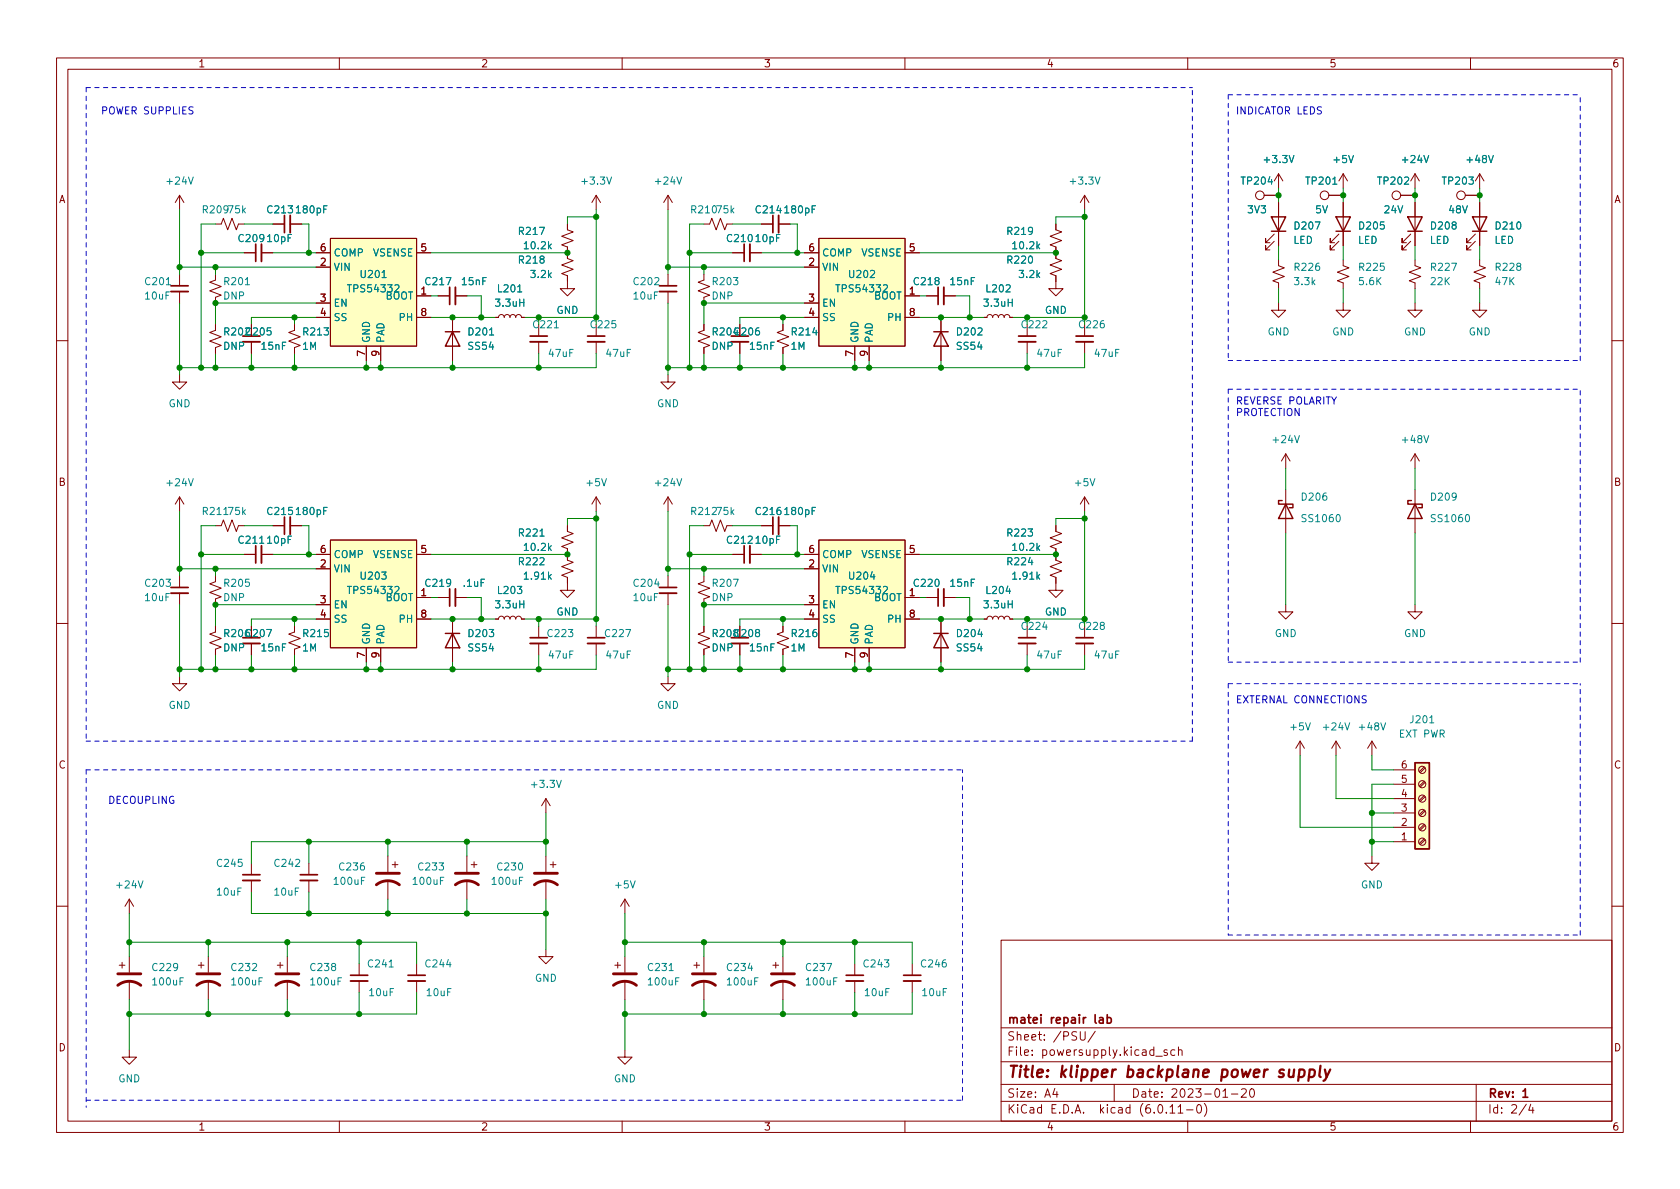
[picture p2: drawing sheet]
<svg xmlns="http://www.w3.org/2000/svg" width="297mm" height="210mm" viewBox="0 0 297 210" stroke-linecap="round" stroke-linejoin="round" font-family="sans-serif">
<g fill="none" stroke="#840000" stroke-width=".18">
<path d="M10 10.2h277v190.1h-277zM12 12.2h273v186.1h-273zM60 10.2v2M110 10.2v2M160 10.2v2M210 10.2v2M260 10.2v2M31.7 34.5v2.6M31.7 34.5l-.7 1.3M31.7 34.5l.8 1.3M38.1 39.6h1l.4-1 .8 2 .7-2 .8 2 .4-1h1M48.3 39.6h2"/>
<path d="M51.3 39.6h2M100.3 39.6v1l1 .4-2 .8 2 .7-2 .8 1 .4v2l1 .4-2 .8 2 .7-2 .8 1 .4v2.2h-1.2l1.2 1.3 1.3-1.3h-1.3M105.4 34.5v2.6M105.4 34.5l-.8 1.3M105.4 34.5l.8 1.3M118.1 34.5v2.6M118.1 34.5l-.8 1.3M118.1 34.5l.8 1.3M124.5 39.6h1l.4-1 .7 2 .8-2 .7 2 .4-1h1M134.6 39.6h2.1M137.7 39.6h2M186.7 39.6v1l1 .4-2 .8 2 .7-2 .8 1 .4v2l1 .4-2 .8 2 .7-2 .8 1 .4v2.2h-1.3l1.3 1.3 1.3-1.3h-1.3"/>
<path d="M191.8 34.5l-.8 1.3M191.8 34.5v2.6M191.8 34.5l.7 1.3M223.5 34.5h2.6M226.1 30.7l-.8 1.3M226.1 30.7v2.6M226.1 35.8v7.6M226.1 30.7l.7 1.3M234.9 34.5h2.6M237.5 30.7l-.8 1.3M237.5 30.7v2.6M237.5 35.8v7.6"/>
<path d="M237.5 30.7l.8 1.3M247.6 34.5h2.6M250.2 30.7l-.8 1.3M250.2 30.7v2.6M250.2 35.8v7.6M250.2 30.7l.8 1.3M259.1 34.5h2.5M261.6 30.7v2.6M261.6 35.8v7.6M261.6 30.7l-.7 1.3M261.6 30.7l.8 1.3M31.7 48.5v2"/>
<path d="M31.7 51.6v2M38.1 57.4v1l-1 .4 2 .8-2 .7 2 .8-1 .4v1M38.1 48.5v1l-1 .4 2 .8-2 .7 2 .8-1 .4v1M43.2 44.7h2M44.4 57.4v2M46.2 44.7h2.1M52.1 57.4v1l-1 .4 2 .8-2 .7 2 .8-1 .4v1M55.9 56.1h2.5M55.9 44.7h2.5M55.9 47.2h2.5M55.9 53.6h2.5M58.4 42.2h15.3v19h-15.3z"/>
<path d="M73.7 56.1h2.5M73.7 44.7h2.5M73.7 52.3h2.5M77.5 52.3h2M80 56.1v7.6M80.5 52.3h2M87.6 56.1h.5l.2-.3 .3-.2 .4 .2 .2 .3 .1-.3 .3-.2 .4 .1 .2 .4 .2-.4 .4-.1 .3 .2 .1 .3 .1-.3 .4-.2 .4 .2 .1 .3h.5M95.2 57.4v2M105.4 57.4v2M118.1 48.5v2M118.1 51.6v2M124.5 48.5v1l-1.1 .4 2.1 .8-2.1 .7 2.1 .8-1 .4v1"/>
<path d="M124.5 57.4v1l-1.1 .4 2.1 .8-2.1 .7 2.1 .8-1 .4v1M129.5 44.7h2.1M130.8 57.4v2M132.6 44.7h2M138.4 57.4v1l-1 .4 2 .8-2 .7 2 .8-1 .4v1M142.2 56.1h2.6M142.2 44.7h2.6M142.2 47.2h2.6M142.2 53.6h2.6M144.8 42.2h15.2v19h-15.2zM160 56.1h2.6M160 44.7h2.6"/>
<path d="M160 52.3h2.6M163.8 52.3h2.1M166.4 56.1v7.6M166.9 52.3h2M174 56.1h.5l.1-.3 .4-.2 .4 .2 .1 .3 .1-.3 .3-.2 .4 .1 .2 .4 .2-.4 .5-.1 .2 .2 .1 .3 .2-.3 .4-.2 .3 .2 .2 .3h.5M181.6 57.4v2M191.8 57.4v2M225.3 42.7l-1.5 1.5v-.8v.8h.7M225.3 41.4l-1.5 1.5v-.7v.7h.7M226.1 46v1l1 .4-2.1 .7 2.1 .8-2.1 .8 1.1 .3v1M226.1 53.6v1.3h1.2l-1.2 1.2-1.3-1.2h1.3M236.7 42.7l-1.5 1.5v-.8v.8h.8"/>
<path d="M236.7 41.4l-1.5 1.5v-.7v.7h.8M237.5 46v1l1 .4-2 .7 2 .8-2 .8 1 .3v1M237.5 53.6v1.3h1.3l-1.3 1.2-1.3-1.2h1.3M249.4 42.7l-1.5 1.5v-.8v.8h.8M249.4 41.4l-1.5 1.5v-.7v.7h.8M250.2 53.6v1.3h1.3l-1.3 1.2-1.3-1.2h1.3M250.2 46v1l1 .4-2 .7 2 .8-2 .8 1 .3v1M260.9 42.7l-1.6 1.5v-.8v.8h.8M260.9 41.4l-1.6 1.5v-.7v.7h.8M261.6 46v1l1 .4-2 .7 2 .8-2 .8 1 .3v1M261.6 53.6v1.3h1.3l-1.3 1.2-1.3-1.2h1.3M10 60.2h2"/>
<path d="M31.7 66.3v1.3h1.3l-1.3 1.2-1.2-1.2h1.2M44.4 60.4v2.1M64.8 61.2v2.5M67.3 61.2v2.5M95.2 60.4v2.1M105.4 60.4v2.1M118.1 66.3v1.3h1.3l-1.3 1.2-1.3-1.2h1.3M130.8 60.4v2.1M151.1 61.2v2.5M153.7 61.2v2.5M181.6 60.4v2.1M191.8 60.4v2.1"/>
<path d="M285 60.2h2M31.7 87.9v2.5M31.7 87.9l-.7 1.2M31.7 87.9l.8 1.2M38.1 93h1l.4-1.1 .8 2.1 .7-2.1 .8 2.1 .4-1h1M43.2 98h2M46.2 98h2.1M48.3 93h2M51.3 93h2M55.9 98h2.5M58.4 95.5h15.3v19h-15.3zM73.7 98h2.5"/>
<path d="M100.3 93v1l1 .4-2 .7 2 .8-2 .7 1 .4v2.1l1 .3-2 .8 2 .8-2 .7 1 .4v2.3h-1.2l1.2 1.3 1.3-1.3h-1.3M105.4 87.9v2.5M105.4 87.9l-.8 1.2M105.4 87.9l.8 1.2M118.1 87.9v2.5M118.1 87.9l-.8 1.2M118.1 87.9l.8 1.2M124.5 93h1l.4-1.1 .7 2.1 .8-2.1 .7 2.1 .4-1h1M129.5 98h2.1M132.6 98h2M134.6 93h2.1M137.7 93h2"/>
<path d="M142.2 98h2.6M144.8 95.5h15.2v19h-15.2zM160 98h2.6M186.7 93v1l1 .4-2 .7 2 .8-2 .7 1 .4v2.1l1 .3-2 .8 2 .8-2 .7 1 .4v2.3h-1.3l1.3 1.3 1.3-1.3h-1.3M191.8 87.9v2.5M191.8 87.9l-.8 1.2M191.8 87.9l.7 1.2M227.3 80.3l-.7 1.2M227.3 80.3v2.5M227.3 86.6v7.6M227.3 80.3l.8 1.2M250.2 80.3v2.5"/>
<path d="M250.2 86.6v7.6M250.2 80.3l-.8 1.2M250.2 80.3l.8 1.2M10 110.2h2M31.7 119.6v1.3h1.3l-1.3 1.3-1.2-1.3h1.2M31.7 101.8v2.1M31.7 104.9v2M38.1 101.8v1.1l-1 .3 2 .8-2 .8 2 .7-1 .4v1M38.1 110.7v1.1l-1 .3 2 .8-2 .8 2 .7-1 .4v1M44.4 110.7v2.1M44.4 113.8v2M52.1 110.7v1.1l-1 .3 2 .8-2 .8 2 .7-1 .4v1"/>
<path d="M55.9 100.6h2.5M55.9 106.9h2.5M55.9 109.5h2.5M64.8 114.5v2.6M67.3 114.5v2.6M73.7 105.7h2.5M73.7 109.5h2.5M77.5 105.7h2M80 109.5v7.6M80.5 105.7h2M87.6 109.5h.5l.2-.4 .3-.1 .4 .1 .2 .4 .1-.4 .3-.1 .4 .1 .2 .4 .2-.4 .4-.1 .3 .1 .1 .4 .1-.4 .4-.1 .4 .1 .1 .4h.5M95.2 110.7v2.1"/>
<path d="M95.2 113.8v2M105.4 110.7v2.1M105.4 113.8v2M118.1 119.6v1.3h1.3l-1.3 1.3-1.3-1.3h1.3M118.1 101.8v2.1M118.1 104.9v2M124.5 110.7v1.1l-1.1 .3 2.1 .8-2.1 .8 2.1 .7-1 .4v1M124.5 101.8v1.1l-1.1 .3 2.1 .8-2.1 .8 2.1 .7-1 .4v1M130.8 110.7v2.1M130.8 113.8v2M138.4 110.7v1.1l-1 .3 2 .8-2 .8 2 .7-1 .4v1M142.2 100.6h2.6"/>
<path d="M142.2 106.9h2.6M142.2 109.5h2.6M151.1 114.5v2.6M153.7 114.5v2.6M160 105.7h2.6M160 109.5h2.6M163.8 105.7h2.1M166.4 109.5v7.6M166.9 105.7h2M174 109.5h.5l.1-.4 .4-.1 .4 .1 .1 .4 .1-.4 .3-.1 .4 .1 .2 .4 .2-.4 .5-.1 .2 .1 .1 .4 .2-.4 .4-.1 .3 .1 .2 .4h.5M181.6 110.7v2.1M181.6 113.8v2"/>
<path d="M191.8 110.7v2.1M191.8 113.8v2M227.3 106.9v1.3h1.3l-1.3 1.3-1.2-1.3h1.2M250.2 106.9v1.3h1.3l-1.3 1.3-1.3-1.3h1.3M285 110.2h2M229.9 131.1l-.8 1.2M229.9 131.1v2.5M229.9 131.1l.7 1.2M236.2 131.1l-.7 1.2M236.2 131.1v2.5M236.2 131.1l.8 1.2M242.6 131.1l-.8 1.2"/>
<path d="M242.6 131.1v2.5M242.6 131.1l.7 1.2M246.4 138.7h3.8M246.4 136.1h3.8M251.8 135.6l-.9 .9M251.8 138.2l-.9 .8M252 135.8l-.9 .8M252 138.3l-.9 .9M22.9 159v2.5M22.9 159l-.8 1.3M22.9 159l.7 1.3M44.4 152.6v2.1"/>
<path d="M44.4 155.7v2M54.6 152.6v2.1M54.6 155.7v2M68.6 151.4v2.8M68.6 155.7v3.3M69.3 152.9h1.1M69.8 152.4v1M82.5 151.4v2.8M82.5 155.7v3.3M83.3 152.9h1M83.8 152.4v1M96.5 141.2l.8 1.3"/>
<path d="M96.5 141.2v2.6M96.5 151.4v2.8M96.5 155.7v3.3M96.5 141.2l-.7 1.3M97.3 152.9h1M97.8 152.4v1M110.5 159l-.8 1.3M110.5 159v2.5M110.5 159l.8 1.3M242.6 151.4v1.2h1.2l-1.2 1.3-1.3-1.3h1.3M246.4 148.8h3.8M246.4 146.3h3.8"/>
<path d="M246.4 143.8h3.8M246.4 141.2h3.8M251.8 140.7l-.9 .8M251.8 143.3l-.9 .8M251.8 145.8l-.9 .8M251.8 148.3l-.9 .9M252 140.9l-.9 .8M252 143.4l-.9 .9M252 146l-.9 .8M252 148.5l-.9 .8M10 160.2h2M21.1 170.7h1"/>
<path d="M21.6 170.2v1M22.9 169.2v2.8M22.9 173.5v3.3M35.1 170.7h1M35.6 170.2v1M36.8 169.2v2.8M36.8 173.5v3.3M49 170.7h1M49.5 170.2v1M50.8 169.2v2.8M50.8 173.5v3.3M63.5 170.4v2.1"/>
<path d="M63.5 173.5v2M73.7 170.4v2.1M73.7 173.5v2M96.5 167.9v1.3h-1.3l1.3 1.2 1.3-1.2h-1.3M108.7 170.7h1M109.2 170.2v1M110.5 169.2v2.8M110.5 173.5v3.3M122.7 170.7h1M123.2 170.2v1M124.5 169.2v2.8M124.5 173.5v3.3"/>
<path d="M136.7 170.7h1M137.2 170.2v1M138.4 169.2v2.8M138.4 173.5v3.3M151.1 170.4v2.1M151.1 173.5v2M161.3 170.4v2.1M161.3 173.5v2M177 166.3h108v32h-108zM285 160.2h2M22.9 185.7v1.2h1.2l-1.2 1.3-1.3-1.3h1.3M60 198.3v2"/>
<path d="M110 198.3v2M110.5 185.7v1.2h1.3l-1.3 1.3-1.3-1.3h1.3M160 198.3v2M177 194.8h108M177 191.8h108M177 187.8h108M177 181.8h108M182.5 186.5v.1M182.5 185.7v.1M184.6 183.8v.1M184.6 183v.1M193.6 182.4l-1.2 1.9"/>
<path d="M197 191.8v3M207.7 185.7l-.4-.1-.3 .3v.4l.1 .3h.6M208.4 185.8l.2-.2 .3 .1 .1 .9M208.4 185.1v1.5M210 198.3v2M211.8 195.4l.1-.1a.81 .81 0 0 1 .6 .7 .81 .81 0 0 1-.3 .8h-.1a.81 .81 0 0 1-.6-.6 .81 .81 0 0 1 .3-.8zM212.9 195.1a1.72 1.72 0 0 1 0 2.3M217.7 193.5h1.2M219.5 192.7l.6-.2 .2 .2 .1 .3-1 1h1M221.1 192.7l.2-.2a.81 .81 0 0 1 .6 .7 .81 .81 0 0 1-.3 .8h-.2a.81 .81 0 0 1-.3-1.3zM260 198.3v2M261 191.8v6.5"/>
<path d="M270.6 195.3l-.3 1h.9M271 195.8v1"/>
<circle cx="222.8" cy="34.5" r=".76"/>
<circle cx="234.2" cy="34.5" r=".76"/>
<circle cx="246.9" cy="34.5" r=".76"/>
<circle cx="258.3" cy="34.5" r=".76"/>
<circle cx="251.5" cy="136.1" r=".63"/>
<circle cx="251.5" cy="138.7" r=".63"/>
<circle cx="251.5" cy="141.2" r=".63"/>
<circle cx="251.5" cy="148.8" r=".63"/>
<circle cx="251.5" cy="143.8" r=".63"/>
<circle cx="251.5" cy="146.3" r=".63"/>
</g>
<path d="M227 189.2a.49 .49 0 0 0-.8 .3l.1 .2 .6 .2 .1 .2-.1 .3-.2 .1-.6-.1" fill="none" stroke="#840000" stroke-width=".4"/>
<g fill="none" stroke="#840000" stroke-width=".3">
<path d="M50.3 38.1v3M136.7 38.1v3M30.2 50.5h3.1M42.9 59.4h3.1M45.2 43.2v3M79.5 50.8v3M93.7 59.4h3.1M103.9 59.4h3M116.6 50.5h3M129.3 59.4h3M131.6 43.2v3M165.9 50.8v3"/>
<path d="M180.1 59.4h3M190.2 59.4h3.1M45.2 96.5v3.1M50.3 91.4v3.1M131.6 96.5v3.1M136.7 91.4v3.1M30.2 103.9h3.1M42.9 112.8h3.1M79.5 104.1v3.1M93.7 112.8h3.1M103.9 112.8h3M116.6 103.9h3"/>
<path d="M129.3 112.8h3M165.9 104.1v3.1M180.1 112.8h3M190.2 112.8h3.1M42.9 154.7h3.1M53.1 154.7h3M62 172.5h3M72.1 172.5h3.1M149.6 172.5h3.1M159.8 172.5h3M184.1 179.4v.2M184.1 179.9v1"/>
</g>
<g fill="none" stroke="#008484" stroke-width=".18">
<path d="M33.3 31.3l.4 1.3 .5-1.3M57.8 36.4h-.6v1.3M107.3 31.3l.4 1.3 .4-1.3M119.7 31.3l.4 1.3 .4-1.3M137.7 36.3l-.3 .9h.7M144.2 36.4h-.6v1.3M193.6 31.3l.5 1.3 .4-1.3M227.9 27.5l.5 1.3 .4-1.3M232.5 39.2h.9l-.5 1.3M235.6 32.6h.8M238.5 27.5l.4 1.3 .4-1.3M251.8 27.5l.4 1.3 .4-1.3"/>
<path d="M263.2 27.5l.4 1.3 .4-1.3M29.4 50.4h.7M43.4 50.4h.7M67.6 49.1h.7M69.8 50.5l.5-.1 .2 .3-.7 .9h.7M78.9 49.1h.8l-.5 1.3M86.6 59.2h.7M91.5 51.6h.8M91.9 53.5h.7M92.6 52.9v1.3M95.4 40.2h.9l-.6 1.3M97.1 43.5l.4 .5"/>
<path d="M97.5 43.2l-.5 .4M98 58h.7M144 57.9l-.3 .9h.8M153.9 47.9l.5-.1 .2 .4-.7 .9h.7M156.2 50.5l.5-.1 .2 .3-.8 .9h.8M177.9 50.5l.5-.1 .2 .3-.8 .9h.8M178.3 53.5h.7M179 52.9v1.3M183.5 43.5l.3 .5M183.8 43.2l-.5 .4M256.7 46.5h.8l-.5 1.3M228.9 77l.4 1.3 .4-1.3"/>
<path d="M251.8 77l.4 1.3 .4-1.3M33.3 84.6l.4 1.3 .5-1.3M45.9 96.1h.7M57.8 89.7h-.6v1.3M95.5 94.8h.7M97.1 96.9l.4 .4M97.5 96.5l-.5 .5M106.4 84.6l.4 1.3 .4-1.3M119.7 84.6l.4 1.3 .4-1.3M144.2 89.7h-.6v1.3M182.1 98.6l-.3 .9h.8M183.5 96.9l.3 .4"/>
<path d="M183.8 96.5l-.5 .5M192.7 84.6l.5 1.3 .4-1.3M236.4 91.1l.1-.1a.68 .68 0 0 1 .5 .6 .68 .68 0 0 1-.5 .7l-.1-.2-.2-.3zM259.2 91.1l.2-.1a.68 .68 0 0 1 .4 .6 .68 .68 0 0 1-.4 .7l-.2-.2-.1-.3zM47.2 111.3h.8l-.5 1.3M67.5 101.2h.8l-.4 .4 .3 .2v.5l-.2 .1-.5-.1M69.8 103.8l.5-.1 .2 .4-.7 .9h.7M91.9 106.8h.7M92.6 106.2v1.3M97.1 101.9l.4 .5M97.5 101.6l-.5 .5M110.7 111.3h.8l-.5 1.3"/>
<path d="M116.1 102.4l-.3 .9h.8M129.7 102.4h.8l-.5 1.3M154.2 101.1l-.3 .9h.8M156.2 103.8l.5-.1 .2 .4-.8 .9h.8M173.2 111.3l-.3 .9h.8M178.2 103.6l-.3 .9h.8M178.3 106.8h.7M179 106.2v1.3M183.5 101.9l.3 .5M183.8 101.6l-.5 .5M184.7 110l-.3 .9h.8M98.4 138l.4 1.3 .4-1.3"/>
<path d="M230.8 127.8l.5 1.3 .4-1.3M237.8 127.8l.4 1.3 .4-1.3M244.1 127.8l.5 1.3 .4-1.3M252.8 127.8h.7M24.4 155.8l.5 1.2 .4-1.2M64.5 155.1h-.6v1.3M78.5 155.1h-.6v1.3M92.4 155.1h-.6v1.3M111.5 155.8l.4 1.2 .4-1.2M32.4 172.9h-.6v1.3M46.4 172.9h-.6v1.3M60.4 172.9h-.6v1.3"/>
<path d="M68.8 171h.7M79.3 169.7l-.3 .9h.7M118.3 171.6h.7M120.1 172.9h-.6v1.3M132.6 170.3l-.3 .9h.8M134 172.9h-.6v1.3M146.2 170.4h.8l-.5 1.2M148 172.9h-.6v1.3"/>
</g>
<g fill="none" stroke="#840000" stroke-width=".33">
<path d="M51.3 38.1v3M137.7 38.1v3M30.2 51.6h3.1M46.2 43.2v3M80.5 50.8v3M116.6 51.6h3M132.6 43.2v3M166.9 50.8v3M42.9 60.4h3.1M93.7 60.4h3.1M103.9 60.4h3M129.3 60.4h3"/>
<path d="M180.1 60.4h3M190.2 60.4h3.1M46.2 96.5v3.1M51.3 91.4v3.1M132.6 96.5v3.1M137.7 91.4v3.1M30.2 104.9h3.1M42.9 113.8h3.1M80.5 104.1v3.1M93.7 113.8h3.1M103.9 113.8h3M116.6 104.9h3"/>
<path d="M129.3 113.8h3M166.9 104.1v3.1M180.1 113.8h3M190.2 113.8h3.1M42.9 155.7h3.1M53.1 155.7h3M62 173.5h3M72.1 173.5h3.1M149.6 173.5h3.1M159.8 173.5h3"/>
</g>
<g fill="none" stroke="#840000" stroke-width=".25">
<path d="M224.8 38.3h2.5l-1.2 2.6zM236.2 38.3h2.6l-1.3 2.6zM248.9 38.3h2.6l-1.3 2.6zM260.3 38.3h2.6l-1.3 2.6zM78.7 58.7h2.6M80 58.7l1.3 2.5h-2.6zM165.1 58.7h2.5M166.4 58.7l1.2 2.5h-2.5zM224.8 40.9h2.5M236.2 40.9h2.6M248.9 40.9h2.6M260.3 40.9h2.6"/>
<path d="M226.7 88.5h-.6v.6h2.5v.7h-.6M227.3 89.1l1.3 2.6h-2.5zM249.6 88.5h-.7v.6h2.6v.7h-.7M250.2 89.1l1.3 2.6h-2.6zM78.7 112h2.6M80 112l1.3 2.5h-2.6zM165.1 112h2.5M166.4 112l1.2 2.5h-2.5zM250.2 134.9h2.5v15.2h-2.5z"/>
</g>
<g fill="none" stroke="#840000" stroke-width=".51">
<path d="M66.5 156.5a3.3 3.3 0 0 1 4.1 0M66.5 154.4h4.1M80.5 156.5a3.3 3.3 0 0 1 4.1 0M80.5 154.4h4.1M94.5 156.5a3.3 3.3 0 0 1 4.1 0M94.5 154.4h4.1M20.8 174.2a3.3 3.3 0 0 1 4.1 0M20.8 172.2h4.1M34.8 174.2a3.3 3.3 0 0 1 4.1 0M34.8 172.2h4.1M48.8 174.2a3.3 3.3 0 0 1 4 0M48.8 172.2h4"/>
<path d="M108.5 174.2a3.3 3.3 0 0 1 4 0M108.5 172.2h4M122.4 174.2a3.3 3.3 0 0 1 4.1 0M122.4 172.2h4.1M136.4 174.2a3.3 3.3 0 0 1 4.1 0M136.4 172.2h4.1"/>
</g>
<g fill="#ffffc2" stroke="#ffffc2" stroke-width=".18">
<path d="M250.2 134.9h2.5v15.2h-2.5z"/>
<path d="M144.8 95.5h15.2v19h-15.2z"/>
<path d="M144.8 42.2h15.2v19h-15.2z"/>
<path d="M58.4 95.5h15.3v19h-15.3z"/>
<path d="M58.4 42.2h15.3v19h-15.3z"/>
</g>
<g fill="none" stroke="#0000c2" stroke-width=".18" stroke-dasharray=".8 .8">
<path d="M15.2 15.5v115.6M15.2 15.5h195.6M217.2 16.8h62.2M217.2 16.8v46.9M217.2 68.8h62.2M217.2 68.8v48.3M217.2 63.7h62.2M279.4 63.7v-46.9M217.2 117.1h62.2M279.4 117.1v-48.3M15.2 136.1v59.7M15.2 136.1h155"/>
<path d="M15.2 131.1h195.6M210.8 131.1v-115.6M217.2 120.9h62.2M217.2 120.9v44.4M217.2 165.3h62.2M279.4 165.3v-44.4M15.2 194.6h155M170.2 194.6v-58.5"/>
</g>
<g fill="none" stroke="#008400" stroke-width=".18">
<path d="M31.7 37.1v11.4M38.1 39.6h-2.5v25.4M43.2 39.6h5.1M53.3 39.6h1.3v5.1M105.4 37.1v20.3M105.4 38.3h-5.1v1.3M118.1 37.1v11.4M124.5 39.6h-2.6v25.4M129.5 39.6h5.1M139.7 39.6h1.3v5.1M191.8 37.1v20.3M191.8 38.3h-5.1v1.3"/>
<path d="M226.1 33.3v2.5M237.5 33.3v2.5M250.2 33.3v2.5M261.6 33.3v2.5M31.7 53.6v12.7M31.7 47.2h24.2M35.6 44.7h7.6M38.1 47.2v1.3M48.3 44.7h7.6M52.1 56.1v1.3M55.9 56.1h-11.5v1.3M55.9 53.6h-17.8v3.8"/>
<path d="M76.2 56.1h11.4M76.2 52.3h1.3M76.2 44.7h24.1M82.5 52.3h2.6v3.8M92.7 56.1h12.7M95.2 56.1v1.3M118.1 53.6v12.7M118.1 47.2h24.1M121.9 44.7h7.6M124.5 47.2v1.3M134.6 44.7h7.6M138.4 56.1v1.3"/>
<path d="M142.2 53.6h-17.7v3.8M142.2 56.1h-11.4v1.3M162.6 56.1h11.4M162.6 52.3h1.2M162.6 44.7h24.1M168.9 52.3h2.5v3.8M179.1 56.1h12.7M181.6 56.1v1.3M226.1 43.4v2.6M226.1 51v2.6M237.5 43.4v2.6M237.5 51v2.6"/>
<path d="M250.2 43.4v2.6M250.2 51v2.6M261.6 43.4v2.6M261.6 51v2.6M38.1 62.5v2.5M44.4 62.5v2.5M52.1 62.5v2.5M64.8 63.7v1.3M67.3 63.7v1.3M80 63.7v1.3M95.2 62.5v2.5M105.4 62.5v2.5h-73.7"/>
<path d="M124.5 62.5v2.5M130.8 62.5v2.5M138.4 62.5v2.5M151.1 63.7v1.3M153.7 63.7v1.3M166.4 63.7v1.3M181.6 62.5v2.5M191.8 62.5v2.5h-73.7M31.7 90.4v11.4M35.6 98h7.6M38.1 93h-2.5v25.4M43.2 93h5.1"/>
<path d="M48.3 98h7.6M53.3 93h1.3v5M76.2 98h24.1M105.4 90.4v20.3M105.4 91.7h-5.1v1.3M118.1 90.4v11.4M121.9 98h7.6M124.5 93h-2.6v25.4M129.5 93h5.1M134.6 98h7.6M139.7 93h1.3v5M162.6 98h24.1"/>
<path d="M191.8 90.4v20.3M191.8 91.7h-5.1v1.3M227.3 82.8v3.8M227.3 94.2v12.7M250.2 82.8v3.8M250.2 94.2v12.7M31.7 100.6h24.2M31.7 106.9v12.7M38.1 100.6v1.2M38.1 115.8v2.6M44.4 115.8v2.6M52.1 109.5v1.2"/>
<path d="M52.1 115.8v2.6M55.9 109.5h-11.5v1.2M55.9 106.9h-17.8v3.8M64.8 117.1v1.3M67.3 117.1v1.3M76.2 109.5h11.4M76.2 105.7h1.3M80 117.1v1.3M82.5 105.7h2.6v3.8M92.7 109.5h12.7M95.2 109.5v1.2M95.2 115.8v2.6"/>
<path d="M105.4 115.8v2.6h-73.7M118.1 100.6h24.1M118.1 106.9v12.7M124.5 100.6v1.2M124.5 115.8v2.6M130.8 115.8v2.6M138.4 109.5v1.2M138.4 115.8v2.6M142.2 109.5h-11.4v1.2M142.2 106.9h-17.7v3.8M151.1 117.1v1.3M153.7 117.1v1.3"/>
<path d="M162.6 109.5h11.4M162.6 105.7h1.2M166.4 117.1v1.3M168.9 105.7h2.5v3.8M179.1 109.5h12.7M181.6 109.5v1.2M181.6 115.8v2.6M191.8 115.8v2.6h-73.7M229.9 133.6v12.7h16.5M236.2 133.6v7.6h10.2M242.6 133.6v2.5h3.8M246.4 138.7h-3.8v12.7"/>
<path d="M44.4 157.7v3.8h52.1M54.6 148.8v3.8M54.6 157.7v3.8M68.6 148.8v2.6M68.6 159v2.5M82.5 148.8v2.6M82.5 159v2.5M96.5 148.8h-52.1v3.8M96.5 143.8v7.6M96.5 159v8.9M242.6 148.8h3.8M242.6 143.8h3.8"/>
<path d="M22.9 166.6h50.8v3.8M22.9 161.5v7.7M22.9 176.8v8.9M36.8 166.6v2.6M36.8 176.8v2.5M50.8 166.6v2.6M50.8 176.8v2.5M63.5 166.6v3.8M63.5 175.5v3.8M73.7 175.5v3.8h-50.8M110.5 166.6h50.8v3.8M110.5 161.5v7.7"/>
<path d="M110.5 176.8v8.9M124.5 166.6v2.6M124.5 176.8v2.5M138.4 166.6v2.6M138.4 176.8v2.5M151.1 166.6v3.8M151.1 175.5v3.8M161.3 175.5v3.8h-50.8"/>
</g>
<g fill="#008400" stroke="#008400" stroke-width=".18">
<circle cx="35.6" cy="98" r=".46"/>
<circle cx="64.8" cy="65" r=".46"/>
<circle cx="67.3" cy="65" r=".46"/>
<circle cx="54.6" cy="98" r=".46"/>
<circle cx="124.5" cy="100.6" r=".46"/>
<circle cx="124.5" cy="106.9" r=".46"/>
<circle cx="121.9" cy="118.4" r=".46"/>
<circle cx="105.4" cy="56.1" r=".46"/>
<circle cx="121.9" cy="65" r=".46"/>
<circle cx="118.1" cy="65" r=".46"/>
<circle cx="121.9" cy="44.7" r=".46"/>
<circle cx="118.1" cy="47.2" r=".46"/>
<circle cx="95.2" cy="65" r=".46"/>
<circle cx="100.3" cy="44.7" r=".46"/>
<circle cx="105.4" cy="109.5" r=".46"/>
<circle cx="100.3" cy="98" r=".46"/>
<circle cx="105.4" cy="91.7" r=".46"/>
<circle cx="80" cy="56.1" r=".46"/>
<circle cx="80" cy="65" r=".46"/>
<circle cx="118.1" cy="100.6" r=".46"/>
<circle cx="121.9" cy="98" r=".46"/>
<circle cx="85.1" cy="109.5" r=".46"/>
<circle cx="35.6" cy="44.7" r=".46"/>
<circle cx="31.7" cy="65" r=".46"/>
<circle cx="31.7" cy="47.2" r=".46"/>
<circle cx="38.1" cy="47.2" r=".46"/>
<circle cx="38.1" cy="53.6" r=".46"/>
<circle cx="54.6" cy="44.7" r=".46"/>
<circle cx="52.1" cy="65" r=".46"/>
<circle cx="52.1" cy="56.1" r=".46"/>
<circle cx="44.4" cy="65" r=".46"/>
<circle cx="82.5" cy="161.5" r=".46"/>
<circle cx="96.5" cy="161.5" r=".46"/>
<circle cx="82.5" cy="148.8" r=".46"/>
<circle cx="96.5" cy="148.8" r=".46"/>
<circle cx="124.5" cy="118.4" r=".46"/>
<circle cx="130.8" cy="118.4" r=".46"/>
<circle cx="80" cy="118.4" r=".46"/>
<circle cx="95.2" cy="118.4" r=".46"/>
<circle cx="95.2" cy="109.5" r=".46"/>
<circle cx="80" cy="109.5" r=".46"/>
<circle cx="35.6" cy="65" r=".46"/>
<circle cx="38.1" cy="65" r=".46"/>
<circle cx="110.5" cy="166.6" r=".46"/>
<circle cx="151.1" cy="179.3" r=".46"/>
<circle cx="151.1" cy="166.6" r=".46"/>
<circle cx="110.5" cy="179.3" r=".46"/>
<circle cx="124.5" cy="179.3" r=".46"/>
<circle cx="138.4" cy="179.3" r=".46"/>
<circle cx="138.4" cy="166.6" r=".46"/>
<circle cx="124.5" cy="166.6" r=".46"/>
<circle cx="151.1" cy="118.4" r=".46"/>
<circle cx="54.6" cy="161.5" r=".46"/>
<circle cx="63.5" cy="166.6" r=".46"/>
<circle cx="68.6" cy="148.8" r=".46"/>
<circle cx="68.6" cy="161.5" r=".46"/>
<circle cx="54.6" cy="148.8" r=".46"/>
<circle cx="63.5" cy="179.3" r=".46"/>
<circle cx="52.1" cy="109.5" r=".46"/>
<circle cx="38.1" cy="106.9" r=".46"/>
<circle cx="38.1" cy="100.6" r=".46"/>
<circle cx="35.6" cy="118.4" r=".46"/>
<circle cx="38.1" cy="118.4" r=".46"/>
<circle cx="52.1" cy="118.4" r=".46"/>
<circle cx="44.4" cy="118.4" r=".46"/>
<circle cx="31.7" cy="100.6" r=".46"/>
<circle cx="64.8" cy="118.4" r=".46"/>
<circle cx="67.3" cy="118.4" r=".46"/>
<circle cx="31.7" cy="118.4" r=".46"/>
<circle cx="22.9" cy="179.3" r=".46"/>
<circle cx="36.8" cy="166.6" r=".46"/>
<circle cx="36.8" cy="179.3" r=".46"/>
<circle cx="22.9" cy="166.6" r=".46"/>
<circle cx="50.8" cy="166.6" r=".46"/>
<circle cx="50.8" cy="179.3" r=".46"/>
<circle cx="124.5" cy="65" r=".46"/>
<circle cx="130.8" cy="65" r=".46"/>
<circle cx="138.4" cy="109.5" r=".46"/>
<circle cx="138.4" cy="118.4" r=".46"/>
<circle cx="118.1" cy="118.4" r=".46"/>
<circle cx="166.4" cy="56.1" r=".46"/>
<circle cx="151.1" cy="65" r=".46"/>
<circle cx="138.4" cy="65" r=".46"/>
<circle cx="138.4" cy="56.1" r=".46"/>
<circle cx="153.7" cy="65" r=".46"/>
<circle cx="153.7" cy="118.4" r=".46"/>
<circle cx="141" cy="98" r=".46"/>
<circle cx="105.4" cy="38.3" r=".46"/>
<circle cx="141" cy="44.7" r=".46"/>
<circle cx="95.2" cy="56.1" r=".46"/>
<circle cx="85.1" cy="56.1" r=".46"/>
<circle cx="124.5" cy="47.2" r=".46"/>
<circle cx="124.5" cy="53.6" r=".46"/>
<circle cx="191.8" cy="38.3" r=".46"/>
<circle cx="191.8" cy="109.5" r=".46"/>
<circle cx="186.7" cy="98" r=".46"/>
<circle cx="191.8" cy="91.7" r=".46"/>
<circle cx="242.6" cy="143.8" r=".46"/>
<circle cx="166.4" cy="118.4" r=".46"/>
<circle cx="166.4" cy="109.5" r=".46"/>
<circle cx="181.6" cy="109.5" r=".46"/>
<circle cx="181.6" cy="118.4" r=".46"/>
<circle cx="171.4" cy="109.5" r=".46"/>
<circle cx="242.6" cy="148.8" r=".46"/>
<circle cx="261.6" cy="34.5" r=".46"/>
<circle cx="250.2" cy="34.5" r=".46"/>
<circle cx="237.5" cy="34.5" r=".46"/>
<circle cx="226.1" cy="34.5" r=".46"/>
<circle cx="171.4" cy="56.1" r=".46"/>
<circle cx="181.6" cy="56.1" r=".46"/>
<circle cx="166.4" cy="65" r=".46"/>
<circle cx="181.6" cy="65" r=".46"/>
<circle cx="191.8" cy="56.1" r=".46"/>
<circle cx="186.7" cy="44.7" r=".46"/>
</g>
<g font-size="2.8" fill="#840000">
<text x="178" y="191.2">Title:</text>
<text x="187.3" y="191.2">klipper</text>
<text x="199.4" y="191.2">backplane</text>
<text x="216.4" y="191.2">power</text>
<text x="227" y="191.2">supply</text>
</g>
<g font-size="2.1" fill="#840000">
<text x="178" y="184.5">Sheet:</text>
<text x="178" y="181.5">matei</text>
<text x="185.7" y="181.5">repair</text>
<text x="186.2" y="184.5">/PSU/</text>
<text x="193.7" y="181.5">lab</text>
<text x="178" y="187.2">File:</text>
<text x="184.4" y="187.2">powersupply.kicad_sch</text>
<text x="178" y="197.4">KiCad</text>
<text x="178" y="194.6">Size:</text>
<text x="184.7" y="194.6">A4</text>
<text x="185.7" y="197.4">E.D.A.</text>
<text x="194.6" y="197.4">kicad</text>
<text x="200" y="194.6">Date:</text>
<text x="201.8" y="197.4">(6.0.11-0)</text>
<text x="207" y="194.6">2023-01-20</text>
<text x="263" y="194.6">Rev:</text>
<text x="263" y="197.4">Id:</text>
<text x="267.1" y="197.4">2/4</text>
<text x="269.1" y="194.6">1</text>
</g>
<g font-size="1.8" fill="#840000">
<text x="35" y="12.3">1</text>
<text x="85" y="12.3">2</text>
<text x="135" y="12.3">3</text>
<text x="185" y="12.3">4</text>
<text x="235" y="12.3">5</text>
<text x="285" y="12.3">6</text>
<text x="10.4" y="36.3">A</text>
<text x="285.4" y="36.3">A</text>
<text x="56.5" y="47">2</text>
<text x="56.5" y="44.4">6</text>
<text x="74.2" y="44.4">5</text>
<text x="142.8" y="47">2</text>
<text x="142.8" y="44.4">6</text>
<text x="160.6" y="44.4">5</text>
<text x="56.5" y="53.3">3</text>
<text x="74.2" y="52.1">1</text>
<text x="142.8" y="53.3">3</text>
<text x="160.6" y="52.1">1</text>
<text x="56.5" y="55.9">4</text>
<text x="74.2" y="55.9">8</text>
<text x="142.8" y="55.9">4</text>
<text x="160.6" y="55.9">8</text>
<text x="64.5" y="63.2" transform="rotate(-90 64.5 63.2)">7</text>
<text x="67.1" y="63.2" transform="rotate(-90 67.1 63.2)">9</text>
<text x="150.9" y="63.2" transform="rotate(-90 150.9 63.2)">7</text>
<text x="153.4" y="63.2" transform="rotate(-90 153.4 63.2)">9</text>
<text x="10.3" y="86.3">B</text>
<text x="285.3" y="86.3">B</text>
<text x="56.5" y="100.3">2</text>
<text x="56.5" y="97.8">6</text>
<text x="74.2" y="97.8">5</text>
<text x="142.8" y="100.3">2</text>
<text x="142.8" y="97.8">6</text>
<text x="160.6" y="97.8">5</text>
<text x="56.5" y="106.7">3</text>
<text x="74.2" y="105.4">1</text>
<text x="142.8" y="106.7">3</text>
<text x="160.6" y="105.4">1</text>
<text x="56.5" y="109.2">4</text>
<text x="74.2" y="109.2">8</text>
<text x="142.8" y="109.2">4</text>
<text x="160.6" y="109.2">8</text>
<text x="64.5" y="116.5" transform="rotate(-90 64.5 116.5)">7</text>
<text x="67.1" y="116.5" transform="rotate(-90 67.1 116.5)">9</text>
<text x="150.9" y="116.5" transform="rotate(-90 150.9 116.5)">7</text>
<text x="153.4" y="116.5" transform="rotate(-90 153.4 116.5)">9</text>
<text x="10.3" y="136.3">C</text>
<text x="247.6" y="135.9">6</text>
<text x="285.3" y="136.3">C</text>
<text x="247.6" y="143.5">3</text>
<text x="247.6" y="141">4</text>
<text x="247.6" y="138.4">5</text>
<text x="247.6" y="148.6">1</text>
<text x="247.6" y="146">2</text>
<text x="10.3" y="186.3">D</text>
<text x="285.3" y="186.3">D</text>
<text x="35" y="200.3">1</text>
<text x="85" y="200.3">2</text>
<text x="135" y="200.3">3</text>
<text x="185" y="200.3">4</text>
<text x="235" y="200.3">5</text>
<text x="285" y="200.3">6</text>
</g>
<g font-size="1.8" fill="#0000c2">
<text x="17.8" y="20.2">POWER SUPPLIES</text>
<text x="218.4" y="20.2">INDICATOR LEDS</text>
<text x="218.4" y="71.5">REVERSE POLARITY</text>
<text x="218.4" y="73.6">PROTECTION</text>
<text x="218.4" y="124.4">EXTERNAL CONNECTIONS</text>
<text x="19" y="142.1">DECOUPLING</text>
</g>
<g font-size="1.8" fill="#008484">
<text x="223.1" y="29.2">+3.3V</text>
<text x="235.5" y="29.2">+5V</text>
<text x="247.6" y="29.2">+24V</text>
<text x="259" y="29.2">+48V</text>
<text x="29.1" y="33">+24V</text>
<text x="102.5" y="33">+3.3V</text>
<text x="115.5" y="33">+24V</text>
<text x="188.9" y="33">+3.3V</text>
<text x="219.2" y="33">TP204</text>
<text x="230.7" y="33">TP201</text>
<text x="243.4" y="33">TP202</text>
<text x="254.8" y="33">TP203</text>
<text x="35.6" y="38.1">R209</text>
<text x="40.1" y="38.1">75k</text>
<text x="47" y="38.1">C213</text>
<text x="52.1" y="38.1">180pF</text>
<text x="91.5" y="41.9">R217</text>
<text x="121.9" y="38.1">R210</text>
<text x="126.5" y="38.1">75k</text>
<text x="133.4" y="38.1">C214</text>
<text x="138.4" y="38.1">180pF</text>
<text x="177.8" y="41.9">R219</text>
<text x="220.4" y="38.1">3V3</text>
<text x="228.6" y="41">D207</text>
<text x="232.5" y="38.1">5V</text>
<text x="240" y="41">D205</text>
<text x="244.5" y="38.1">24V</text>
<text x="252.7" y="41">D208</text>
<text x="256" y="38.1">48V</text>
<text x="264.2" y="41">D210</text>
<text x="41.9" y="43.2">C209</text>
<text x="47" y="43.2">10pF</text>
<text x="58.9" y="45.7">COMP</text>
<text x="65.9" y="45.7">VSENSE</text>
<text x="91.5" y="47">R218</text>
<text x="92.4" y="44.5">10.2k</text>
<text x="128.3" y="43.2">C210</text>
<text x="133.4" y="43.2">10pF</text>
<text x="145.3" y="45.7">COMP</text>
<text x="152.2" y="45.7">VSENSE</text>
<text x="177.8" y="47">R220</text>
<text x="178.7" y="44.5">10.2k</text>
<text x="228.6" y="43.5">LED</text>
<text x="240" y="43.5">LED</text>
<text x="252.7" y="43.5">LED</text>
<text x="264.2" y="43.5">LED</text>
<text x="25.4" y="50.8">C201</text>
<text x="25.4" y="53.3">10uF</text>
<text x="39.4" y="50.8">R201</text>
<text x="39.4" y="53.3">DNP</text>
<text x="58.9" y="48.3">VIN</text>
<text x="61.2" y="52.1">TPS54332</text>
<text x="63.5" y="49.5">U201</text>
<text x="68.1" y="53.3">BOOT</text>
<text x="74.9" y="50.8">C217</text>
<text x="81.4" y="50.8">15nF</text>
<text x="87.8" y="52.1">L201</text>
<text x="93.6" y="49.5">3.2k</text>
<text x="111.8" y="50.8">C202</text>
<text x="111.8" y="53.3">10uF</text>
<text x="125.7" y="50.8">R203</text>
<text x="125.7" y="53.3">DNP</text>
<text x="145.3" y="48.3">VIN</text>
<text x="147.6" y="52.1">TPS54332</text>
<text x="149.8" y="49.5">U202</text>
<text x="154.5" y="53.3">BOOT</text>
<text x="161.3" y="50.8">C218</text>
<text x="167.8" y="50.8">15nF</text>
<text x="174.1" y="52.1">L202</text>
<text x="179.9" y="49.5">3.2k</text>
<text x="228.6" y="48.3">R226</text>
<text x="228.6" y="50.8">3.3k</text>
<text x="240" y="48.3">R225</text>
<text x="240" y="50.8">5.6K</text>
<text x="252.7" y="48.3">R227</text>
<text x="252.7" y="50.8">22K</text>
<text x="264.2" y="48.3">R228</text>
<text x="264.2" y="50.8">47K</text>
<text x="39.4" y="59.7">R202C205</text>
<text x="53.3" y="59.7">R213</text>
<text x="58.9" y="54.6">EN</text>
<text x="58.9" y="57.2">SS</text>
<text x="70.4" y="57.2">PH</text>
<text x="82.6" y="59.7">D201</text>
<text x="87.3" y="54.6">3.3uH</text>
<text x="94" y="58.4">C221</text>
<text x="98.3" y="55.9">GND</text>
<text x="104.2" y="58.4">C225</text>
<text x="125.7" y="59.7">R204C206</text>
<text x="139.7" y="59.7">R214</text>
<text x="145.3" y="54.6">EN</text>
<text x="145.3" y="57.2">SS</text>
<text x="156.8" y="57.2">PH</text>
<text x="168.9" y="59.7">D202</text>
<text x="173.7" y="54.6">3.3uH</text>
<text x="180.4" y="58.4">C222</text>
<text x="184.7" y="55.9">GND</text>
<text x="190.5" y="58.4">C226</text>
<text x="224" y="59.7">GND</text>
<text x="235.5" y="59.7">GND</text>
<text x="248.2" y="59.7">GND</text>
<text x="259.6" y="59.7">GND</text>
<text x="39.4" y="62.2">DNP</text>
<text x="46" y="62.2">15nF</text>
<text x="53.3" y="62.2">1M</text>
<text x="65.8" y="60.7" transform="rotate(-90 65.8 60.7)">GND</text>
<text x="68.3" y="60.7" transform="rotate(-90 68.3 60.7)">PAD</text>
<text x="82.6" y="62.2">SS54</text>
<text x="96.8" y="63.5">47uF</text>
<text x="106.9" y="63.5">47uF</text>
<text x="125.7" y="62.2">DNP</text>
<text x="132.3" y="62.2">15nF</text>
<text x="139.7" y="62.2">1M</text>
<text x="152.2" y="60.7" transform="rotate(-90 152.2 60.7)">GND</text>
<text x="154.7" y="60.7" transform="rotate(-90 154.7 60.7)">PAD</text>
<text x="168.9" y="62.2">SS54</text>
<text x="183.1" y="63.5">47uF</text>
<text x="193.3" y="63.5">47uF</text>
<text x="29.7" y="72.4">GND</text>
<text x="116.1" y="72.4">GND</text>
<text x="224.7" y="78.7">+24V</text>
<text x="247.6" y="78.7">+48V</text>
<text x="29.1" y="86.4">+24V</text>
<text x="103.4" y="86.4">+5V</text>
<text x="115.5" y="86.4">+24V</text>
<text x="189.8" y="86.4">+5V</text>
<text x="229.9" y="88.9">D206</text>
<text x="252.7" y="88.9">D209</text>
<text x="35.6" y="91.4">R211</text>
<text x="40.1" y="91.4">75k</text>
<text x="47" y="91.4">C215</text>
<text x="52.1" y="91.4">180pF</text>
<text x="91.5" y="95.3">R221</text>
<text x="121.9" y="91.4">R212</text>
<text x="126.5" y="91.4">75k</text>
<text x="133.4" y="91.4">C216</text>
<text x="138.4" y="91.4">180pF</text>
<text x="177.8" y="95.3">R223</text>
<text x="229.9" y="92.7">SS1060</text>
<text x="252.7" y="92.7">SS1060</text>
<text x="41.9" y="96.5">C211</text>
<text x="47" y="96.5">10pF</text>
<text x="58.9" y="101.6">VIN</text>
<text x="58.9" y="99.1">COMP</text>
<text x="65.9" y="99.1">VSENSE</text>
<text x="91.5" y="100.3">R222</text>
<text x="92.4" y="97.8">10.2k</text>
<text x="128.3" y="96.5">C212</text>
<text x="133.4" y="96.5">10pF</text>
<text x="145.3" y="101.6">VIN</text>
<text x="145.3" y="99.1">COMP</text>
<text x="152.2" y="99.1">VSENSE</text>
<text x="177.8" y="100.3">R224</text>
<text x="178.7" y="97.8">10.2k</text>
<text x="25.4" y="104.1">C203</text>
<text x="25.4" y="106.7">10uF</text>
<text x="39.4" y="104.1">R205</text>
<text x="39.4" y="106.7">DNP</text>
<text x="58.9" y="108">EN</text>
<text x="61.2" y="105.4">TPS54332</text>
<text x="63.5" y="102.9">U203</text>
<text x="68.1" y="106.7">BOOT</text>
<text x="74.9" y="104.1">C219</text>
<text x="81.7" y="104.1">.1uF</text>
<text x="87.3" y="108">3.3uH</text>
<text x="87.8" y="105.4">L203</text>
<text x="92.4" y="102.9">1.91k</text>
<text x="111.8" y="104.1">C204</text>
<text x="111.8" y="106.7">10uF</text>
<text x="125.7" y="104.1">R207</text>
<text x="125.7" y="106.7">DNP</text>
<text x="145.3" y="108">EN</text>
<text x="147.6" y="105.4">TPS54332</text>
<text x="149.8" y="102.9">U204</text>
<text x="154.5" y="106.7">BOOT</text>
<text x="161.3" y="104.1">C220</text>
<text x="167.8" y="104.1">15nF</text>
<text x="173.7" y="108">3.3uH</text>
<text x="174.1" y="105.4">L204</text>
<text x="178.7" y="102.9">1.91k</text>
<text x="39.4" y="113">R206C207</text>
<text x="53.3" y="113">R215</text>
<text x="58.9" y="110.5">SS</text>
<text x="70.4" y="110.5">PH</text>
<text x="82.6" y="113">D203</text>
<text x="96.5" y="113">C223</text>
<text x="98.3" y="109.2">GND</text>
<text x="106.7" y="113">C227</text>
<text x="125.7" y="113">R208C208</text>
<text x="139.7" y="113">R216</text>
<text x="145.3" y="110.5">SS</text>
<text x="156.8" y="110.5">PH</text>
<text x="168.9" y="113">D204</text>
<text x="180.4" y="111.8">C224</text>
<text x="184.7" y="109.2">GND</text>
<text x="190.5" y="111.8">C228</text>
<text x="225.3" y="113">GND</text>
<text x="248.2" y="113">GND</text>
<text x="39.4" y="115.6">DNP</text>
<text x="46" y="115.6">15nF</text>
<text x="53.3" y="115.6">1M</text>
<text x="65.8" y="114" transform="rotate(-90 65.8 114)">GND</text>
<text x="68.3" y="114" transform="rotate(-90 68.3 114)">PAD</text>
<text x="82.6" y="115.6">SS54</text>
<text x="96.8" y="116.8">47uF</text>
<text x="106.9" y="116.8">47uF</text>
<text x="125.7" y="115.6">DNP</text>
<text x="132.3" y="115.6">15nF</text>
<text x="139.7" y="115.6">1M</text>
<text x="152.2" y="114" transform="rotate(-90 152.2 114)">GND</text>
<text x="154.7" y="114" transform="rotate(-90 154.7 114)">PAD</text>
<text x="168.9" y="115.6">SS54</text>
<text x="183.1" y="116.8">47uF</text>
<text x="193.3" y="116.8">47uF</text>
<text x="29.7" y="125.7">GND</text>
<text x="116.1" y="125.7">GND</text>
<text x="227.9" y="129.5">+5V</text>
<text x="233.6" y="129.5">+24V</text>
<text x="240" y="129.5">+48V</text>
<text x="247.2" y="130.8">EXT PWR</text>
<text x="249.1" y="128.3">J201</text>
<text x="93.6" y="139.7">+3.3V</text>
<text x="38.1" y="153.7">C245</text>
<text x="48.3" y="153.7">C242</text>
<text x="59.7" y="154.3">C236</text>
<text x="73.7" y="154.3">C233</text>
<text x="87.7" y="154.3">C230</text>
<text x="20.2" y="157.5">+24V</text>
<text x="38.1" y="158.8">10uF</text>
<text x="48.3" y="158.8">10uF</text>
<text x="58.7" y="156.8">100uF</text>
<text x="72.7" y="156.8">100uF</text>
<text x="86.7" y="156.8">100uF</text>
<text x="108.5" y="157.5">+5V</text>
<text x="240.6" y="157.5">GND</text>
<text x="26.7" y="172.1">C229</text>
<text x="40.6" y="172.1">C232</text>
<text x="54.6" y="172.1">C238</text>
<text x="64.8" y="171.5">C241</text>
<text x="75" y="171.5">C244</text>
<text x="94.5" y="174">GND</text>
<text x="114.3" y="172.1">C231</text>
<text x="128.3" y="172.1">C234</text>
<text x="142.2" y="172.1">C237</text>
<text x="152.4" y="171.5">C243</text>
<text x="162.6" y="171.5">C246</text>
<text x="26.7" y="174.6">100uF</text>
<text x="40.6" y="174.6">100uF</text>
<text x="54.6" y="174.6">100uF</text>
<text x="65" y="176.5">10uF</text>
<text x="75.2" y="176.5">10uF</text>
<text x="114.3" y="174.6">100uF</text>
<text x="128.3" y="174.6">100uF</text>
<text x="142.2" y="174.6">100uF</text>
<text x="152.7" y="176.5">10uF</text>
<text x="162.8" y="176.5">10uF</text>
<text x="20.8" y="191.8">GND</text>
<text x="108.5" y="191.8">GND</text>
</g>
</svg>
